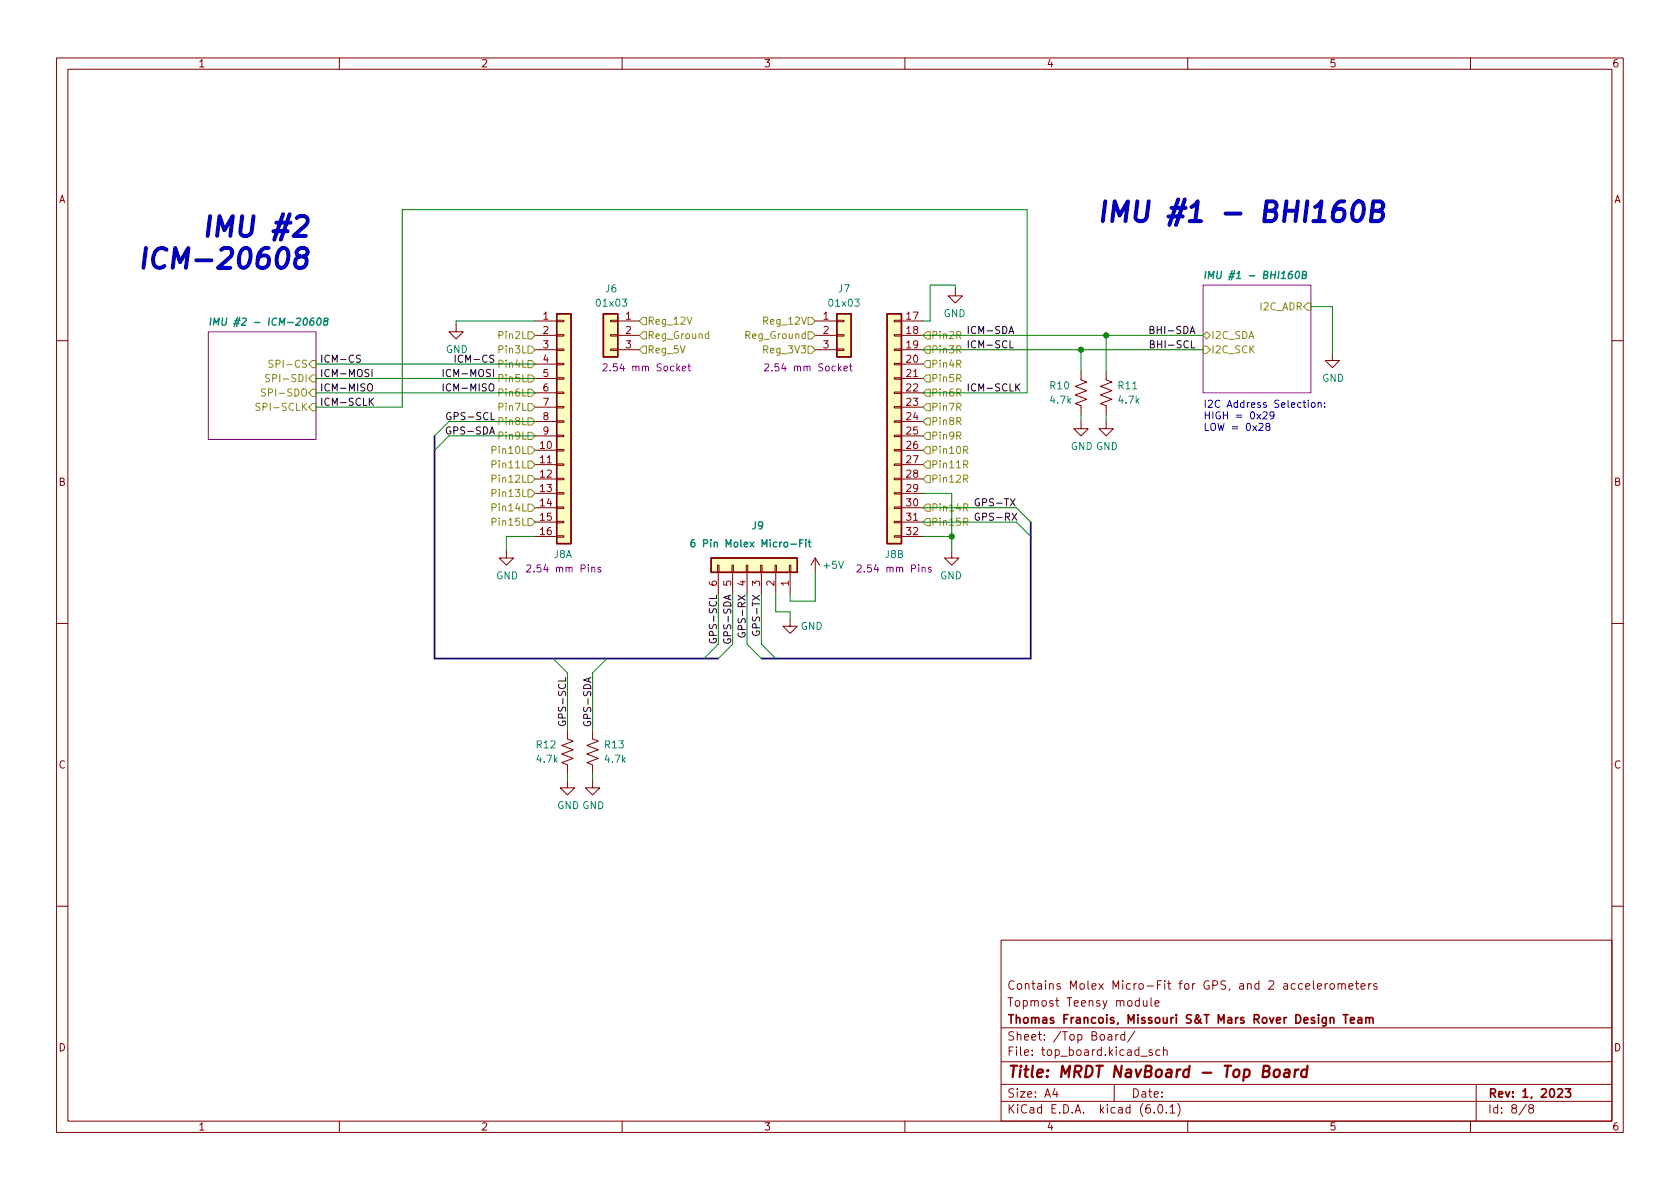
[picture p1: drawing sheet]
<svg xmlns="http://www.w3.org/2000/svg" width="297mm" height="210mm" viewBox="0 0 297 210" stroke-linecap="round" stroke-linejoin="round" font-family="sans-serif">
<g fill="none" stroke="#840000" stroke-width=".18">
<path d="M10 10.2h277v190.1h-277zM12 12.2h273v186.1h-273zM60 10.2v2M110 10.2v2M160 10.2v2M210 10.2v2M260 10.2v2M80.6 57.4v1.3h1.3l-1.3 1.2-1.2-1.2h1.2M94.6 56.8h3.8M94.6 59.3h3.8M98.4 59.2h1.3v.2h-1.3zM98.4 56.6h1.3v.3h-1.3z"/>
<path d="M107.9 59.2h1.3v.2h-1.3zM107.9 56.6h1.3v.3h-1.3zM109.2 56.8h3.8M109.2 59.3h3.8M144.1 56.8h3.9M144.1 59.3h3.9M148 59.2h1.2v.2h-1.2zM148 56.6h1.2v.3h-1.2zM158.1 59.2h1.3v.2h-1.3zM158.1 56.6h1.3v.3h-1.3zM159.4 56.8h3.8M159.4 59.3h3.8"/>
<path d="M168.9 51v1.3h-1.3l1.3 1.3 1.3-1.3h-1.3M10 60.2h2M94.6 61.8h3.8M94.6 64.4h3.8M94.6 66.9h3.8M94.6 69.5h3.8M94.6 72h3.8M94.6 74.5h3.8M94.6 77.1h3.8M94.6 79.6h3.8M98.4 79.5h1.3v.3h-1.3zM98.4 77h1.3v.2h-1.3z"/>
<path d="M98.4 74.4h1.3v.3h-1.3zM98.4 71.9h1.3v.2h-1.3zM98.4 69.3h1.3v.3h-1.3zM98.4 66.8h1.3v.3h-1.3zM98.4 64.3h1.3v.2h-1.3zM98.4 61.7h1.3v.3h-1.3zM107.9 61.7h1.3v.3h-1.3zM109.2 61.8h3.8M144.1 61.8h3.9M148 61.7h1.2v.3h-1.2zM158.1 79.5h1.3v.3h-1.3zM158.1 77h1.3v.2h-1.3z"/>
<path d="M158.1 74.4h1.3v.3h-1.3zM158.1 71.9h1.3v.2h-1.3zM158.1 69.3h1.3v.3h-1.3zM158.1 66.8h1.3v.3h-1.3zM158.1 64.3h1.3v.2h-1.3zM158.1 61.7h1.3v.3h-1.3zM159.4 61.8h3.8M159.4 64.4h3.8M159.4 66.9h3.8M159.4 69.5h3.8M159.4 72h3.8M159.4 74.5h3.8"/>
<path d="M159.4 77.1h3.8M159.4 79.6h3.8M191.1 65.7v1.5l1.1 .4-2.1 .7 2.1 .8-2.1 .7 2.1 .8-2.1 .8 1 .3v1.6M191.1 74.5v1.3h1.3l-1.3 1.3-1.2-1.3h1.2M195.6 65.7v1.5l1 .4-2 .7 2 .8-2 .7 2 .8-2 .8 1 .3v1.6M195.6 74.5v1.3h1.2l-1.2 1.3-1.3-1.3h1.3M235.6 62.5v1.2h1.3l-1.3 1.3-1.3-1.3h1.3M285 60.2h2M89.5 97.4v1.3h1.3l-1.3 1.2-1.2-1.2h1.2M94.6 82.2h3.8M94.6 84.7h3.8M94.6 87.2h3.8"/>
<path d="M94.6 89.8h3.8M94.6 92.3h3.8M94.6 94.9h3.8M98.4 94.7h1.3v.3h-1.3zM98.4 92.2h1.3v.3h-1.3zM98.4 89.7h1.3v.2h-1.3zM98.4 87.1h1.3v.3h-1.3zM98.4 84.6h1.3v.2h-1.3zM98.4 82h1.3v.3h-1.3zM126.9 99.9h.2v1.3h-.2zM129.4 99.9h.3v1.3h-.3zM132 99.9h.2v1.3h-.2z"/>
<path d="M134.5 99.9h.2v1.3h-.2zM137 99.9h.3v1.3h-.3zM139.6 99.9h.2v1.3h-.2zM144.1 98.7l-.7 1.2M144.1 98.7v2.5M144.1 98.7l.8 1.2M158.1 94.7h1.3v.3h-1.3zM158.1 92.2h1.3v.3h-1.3zM158.1 89.7h1.3v.2h-1.3zM158.1 87.1h1.3v.3h-1.3zM158.1 84.6h1.3v.2h-1.3zM158.1 82h1.3v.3h-1.3z"/>
<path d="M159.4 82.2h3.8M159.4 84.7h3.8M159.4 87.2h3.8M159.4 89.8h3.8M159.4 92.3h3.8M159.4 94.9h3.8M168.3 97.4v1.3h-1.3l1.3 1.2 1.2-1.2h-1.2M10 110.2h2M127 101.2v3.8M129.5 101.2v3.8M132.1 101.2v3.8M134.6 101.2v3.8"/>
<path d="M137.2 101.2v3.8M139.7 109.5v1.2h-1.3l1.3 1.3 1.3-1.3h-1.3M139.7 101.2v3.8M285 110.2h2M100.3 138v1.3h1.3l-1.3 1.3-1.2-1.3h1.2M100.3 129.2v1.5l1 .4-2 .7 2 .8-2 .7 2 .8-2 .8 1 .3v1.6M104.8 138v1.3h1.2l-1.2 1.3-1.3-1.3h1.3M104.8 129.2v1.5l1 .4-2 .7 2 .8-2 .7 2 .8-2 .8 1 .3v1.6M10 160.2h2M177 166.3h108v32h-108zM202.1 176.9l.1 1h.4l.2-.1M202.8 176.9v1"/>
<path d="M203.5 176.4v1.3l.2 .2M204.2 177.4l.7-.1v-.3l-.5-.1-.2 .2 .1 .8h.6M230.9 174.4l.7-.1-.1-.3-.4-.1-.2 .2v.8h.6M232.2 173.4v1.3l.2 .2M232.9 174.4l.7-.1v-.3l-.5-.1-.2 .2 .1 .8h.6M234.3 173.9v1M234.7 173.9l-.3 .1-.1 .2M235.3 174l.3-.1 .3 .3v.4l-.3 .3h-.3l-.2-.3v-.4zM236.6 174.1l.2-.2 .3 .1 .1 .9M236.6 173.9v1M237.2 174.1l.2-.2 .4 .1 .1 .9M238.5 174.4l.7-.1-.1-.3-.4-.1-.2 .2 .1 .8h.5"/>
<path d="M239.6 173.9h.6M239.9 173.4v1.3l.3 .2M240.6 174.4l.8-.1-.1-.3-.4-.1-.3 .2 .1 .8h.6M242 173.9v1M242.4 173.9l-.3 .1-.1 .2M243.4 174l-.3-.1-.2 .2v.3l.5 .1v.4h-.5M285 160.2h2M60 198.3v2M110 198.3v2M160 198.3v2M177 194.8h108M177 191.8h108"/>
<path d="M177 187.8h108M177 181.8h108M186.5 192.5l-.4 1h1M186.9 193v1M195.9 183h.6l.1 .9M196.6 183.3l-.5 .1a.29 .29 0 0 0-.2 .2 .29 .29 0 0 0 .2 .3h.5M197 191.8v3M197.3 182.9v1M197.7 182.9l-.3 .1-.1 .2M198.9 183l-.5-.1-.3 .3v.4l.2 .3h.6M198.9 182.4v1.5M200.6 182.4l-1.2 1.9"/>
<path d="M201.7 186.8h1.2M203.7 185.7l-.3-.1-.3 .2 .1 .3 .5 .1v.4h-.6M204.1 196.7v.1M204.9 195.4l.2-.1a.81 .81 0 0 1 .6 .7 .81 .81 0 0 1-.3 .8h-.2a.81 .81 0 0 1-.6-.6 .81 .81 0 0 1 .3-.8zM205.1 185.7l-.5-.1-.2 .3v.4l.1 .3h.6M205.7 185.8l.2-.2 .4 .1 .1 .9M205.7 185.1v1.5M206.2 196.7v.1M206.9 195.8l.4-.5v1.5M206.9 196.8h.8M208.2 195.1a1.72 1.72 0 0 1 0 2.3M210 198.3v2"/>
<path d="M260 198.3v2M261 191.8v6.5M269.9 195.3l-1.3 1.9M270.6 196l-.3-.3 .1-.2 .2-.2 .4 .1 .2 .2-.1 .2-.7 .2-.1 .3v.2l.3 .3h.4l.2-.3-.1-.4-.2-.1"/>
</g>
<path d="M237.5 179.4h.8M237.9 179.4v1.5M241.5 179.9v1M238.8 180.4l.7-.1-.1-.3-.4-.1-.2 .2v.8h.6M240.1 180h.6l.1 .9M240.8 180.3l-.5 .1a.29 .29 0 0 0-.3 .2 .29 .29 0 0 0 .3 .3h.5M241.5 180.1l.2-.2 .4 .1v.9M242.1 180.1l.2-.2 .4 .1 .1 .9M275.4 192.7l.6-.2 .2 .2 .1 .3-1 1h1M276.8 192.5h.9l-.5 .6 .4 .1v.7l-.2 .1h-.4l-.2-.1" fill="none" stroke="#840000" stroke-width=".3"/>
<path d="M225.4 189.3a.52 .52 0 0 1 .5-.2 .52 .52 0 0 1 .4 .4l-.1 .6a.55 .55 0 0 1-.5 .4 .55 .55 0 0 1-.5-.4zM227.2 189.2l.2-.1 .6 .1-.1 1.3M228 189.6l-.7 .1a.4 .4 0 0 0-.3 .3 .4 .4 0 0 0 .2 .5l.7-.1M229 189.1l-.2 1.4M229.6 189.1l-.4 .1-.2 .3M231.1 189.2a.66 .66 0 0 0-1 .3l-.1 .6 .2 .3 .2 .1 .6-.1M231.2 188.5l-.3 2" fill="none" stroke="#840000" stroke-width=".4"/>
<g fill="#fff" stroke="#fff" stroke-width=".18">
<path d="M212.7 50.4h19.1v19.1h-19.1z"/>
<path d="M36.8 58.7h19.1v19h-19.1z"/>
</g>
<g fill="none" stroke="#840084" stroke-width=".18">
<path d="M36.8 58.7h19.1v19h-19.1zM212.7 50.4h19.1v19.1h-19.1zM106.6 64.4l.5-.1 .2 .4-.7 .9h.7M120.6 65.2l.7-.2-.1-.2-.4-.1-.2 .2 .1 .6h.5M121.6 64.7h.5M121.8 64.3v1.1l.3 .2M135.2 64.4l.5-.1 .2 .4-.8 .9h.8M149.2 65.2l.6-.2v-.2l-.4-.1-.2 .2 .1 .6h.5M150.2 64.7h.5M150.4 64.3v1.1l.3 .2M93.1 100l.5-.1 .3 .3-.8 1h.8M106.2 100.4l-.3-.1-.2 .2 .1 .2 .4 .1v.3h-.5"/>
<path d="M151.6 100l.4-.1 .3 .3-.8 1h.8M164.6 100.4l-.3-.1-.2 .2 .1 .2 .4 .1v.3h-.5"/>
</g>
<g fill="none" stroke="#848400" stroke-width=".18">
<path d="M93.3 58.7h.7l.6 .6-.6 .6h-.7zM113.7 56.1h.6v1.3h-.6l-.7-.6zM113.7 58.7h.6v1.2h-.6l-.7-.6zM125.3 59.1l-.4-.1-.2 .3 .1 .5h.5M125.3 58.6v1.3M142.9 56.1h.6l.6 .7-.6 .6h-.6zM142.9 58.7h.6l.6 .6-.6 .6h-.6zM163.2 59.3l.6-.6h.7v1.2h-.7zM212.7 59.3l.7-.6 .6 .6-.6 .6zM231.1 53.6h.7v1.3h-.7l-.6-.7zM46 71.4l-.5-.1-.2 .1v.4l.5 .2 .2 .3-.3 .3-.5-.1M46.9 68.8h-.5l-.1 .1v.4l.5 .2 .1 .3-.2 .2h-.5"/>
<path d="M47.7 66.3l-.5-.1-.2 .1v.4l.5 .3 .2 .3-.3 .2-.5-.1M48.3 63.7h-.5l-.2 .1v.4l.5 .2 .2 .3-.3 .3-.5-.1M55.2 71.4h.7v1.2h-.7l-.6-.6zM55.2 63.7h.7v1.3h-.7l-.6-.6zM55.2 66.3h.7v1.3h-.7l-.6-.7zM55.2 68.8h.7v1.3h-.7l-.6-.6zM93.3 63.7h.7l.6 .7-.6 .6h-.7zM93.3 61.2h.7l.6 .6-.6 .7h-.7zM93.3 71.4h.7l.6 .6-.6 .6h-.7zM93.3 68.8h.7l.6 .7-.6 .6h-.7zM93.3 73.9h.7l.6 .6-.6 .7h-.7zM93.3 66.3h.7l.6 .6-.6 .7h-.7z"/>
<path d="M93.3 79h.7l.6 .6-.6 .7h-.7zM93.3 76.4h.7l.6 .7-.6 .6h-.7zM113.7 61.2h.6v1.3h-.6l-.7-.7zM142.9 61.2h.6l.6 .6-.6 .7h-.6zM163.2 61.8l.6-.6h.7v1.3h-.7zM163.2 64.4l.6-.7h.7v1.3h-.7zM163.2 77.1l.6-.7h.7v1.3h-.7zM163.2 74.5l.6-.6h.7v1.3h-.7zM163.2 79.6l.6-.6h.7v1.3h-.7zM163.2 72l.6-.6h.7v1.2h-.7zM163.8 66.3h.7v1.3h-.7l-.6-.7zM163.8 68.8h.7v1.3h-.7l-.6-.6z"/>
<path d="M170.4 79.6l.6-.1 .1-.1v-.4l-.7-.1v1.3M170.7 79.6l.4 .6M212.7 61.2h.7l.6 .6-.6 .7h-.7zM93.3 81.5h.7l.6 .7-.6 .6h-.7zM93.3 91.7h.7l.6 .6-.6 .7h-.7zM93.3 86.6h.7l.6 .6-.6 .7h-.7zM93.3 89.1h.7l.6 .7-.6 .6h-.7zM93.3 84.1h.7l.6 .6-.6 .6h-.7zM163.2 89.8l.6-.7h.7v1.3h-.7zM163.2 84.7l.6-.6h.7v1.2h-.7zM163.2 82.2l.6-.7h.7v1.3h-.7zM163.8 91.7h.7v1.3h-.7l-.6-.7z"/>
<path d="M170.4 89.8l.6-.1 .1-.2v-.3l-.7-.1v1.3M170.4 92.3l.6-.1 .1-.1v-.4l-.7-.1v1.3M170.4 84.7l.6-.1 .1-.2v-.3l-.7-.1v1.3M170.4 82.1h.6l.1-.2v-.3l-.7-.1v1.2M170.7 89.8l.4 .6M170.7 92.3l.4 .6M170.7 84.7l.4 .6M170.7 82.1l.4 .6"/>
</g>
<path d="M37.3 56.2l-.2 1.3M37.7 57.5l.2-1.3 .3 .9 .5-.9-.1 1.3M56.2 56.4l.3-.2a.75 .75 0 0 1-.3 1.3l-.1-.1-.1-.4zM57.5 56.8l-.2-.3 .3-.3 .4 .2-.1 .3a.49 .49 0 0 0-.6 .2 .49 .49 0 0 0 0 .5 .42 .42 0 0 0 .5 0 .42 .42 0 0 0 0-.6h-.1M213.2 48l-.2 1.3M213.6 49.3l.2-1.3 .3 .9 .5-.9-.1 1.3M230.3 48.6l.5-.1 .2-.2v-.2l-.6-.1-.2 1.3 .7-.2 .1-.3-.3-.2M122.8 95.4l-.4 .1a.85 .85 0 0 0 0 1.2l.4-.1 .1-.4-.3-.3-.3 .1-.1 .2M142.5 95.4v.2M142.5 95.9v.8M142.9 95.9h.5M143.1 95.4v1.1l.3 .2" fill="none" stroke="#008484" stroke-width=".25"/>
<g fill="#ffffc2" stroke="#ffffc2" stroke-width=".18">
<path d="M125.7 98.7h15.3v2.5h-15.3z"/>
<path d="M156.8 55.5h2.6v40.6h-2.6z"/>
<path d="M98.4 55.5h2.6v40.6h-2.6z"/>
<path d="M106.7 55.5h2.5v7.6h-2.5z"/>
<path d="M148 55.5h2.5v7.6h-2.5z"/>
</g>
<path d="M98.4 55.5h2.6v40.6h-2.6zM106.7 55.5h2.5v7.6h-2.5zM148 55.5h2.5v7.6h-2.5zM156.8 55.5h2.6v40.6h-2.6zM125.7 98.7h15.3v2.5h-15.3z" fill="none" stroke="#840000" stroke-width=".25"/>
<g fill="none" stroke="#000" stroke-width=".18">
<path d="M178.4 59l.4-1.3 .4 1.3M178.5 58.6h.6M203.3 58.3h.6l.1-.2-.1-.3-.6-.1v1.3h.5l.2-.1 .1-.3-.3-.3M63.7 62.9l-.5-.1-.1 .1v.4l.5 .2 .1 .3-.2 .3-.5-.1M65.2 67.9h.1a.43 .43 0 0 1 .5 .4v.4a.42 .42 0 0 1-.4 .5 .42 .42 0 0 1-.4-.5v-.4zM65.5 71l.5 .7M65.8 65.3v1.3M66 70.4l-.7 .7M78.4 65.3v1.3M78.4 67.9v1.2M79.6 75.6a.59 .59 0 0 0-.7 .5 .59 .59 0 0 0 .7 .6l.1-.5h-.3M79.7 73a.59 .59 0 0 0-.7 .6 .59 .59 0 0 0 .7 .6l.1-.5h-.3"/>
<path d="M80.5 62.8v1.3M178.6 60.3v1.2h.6M179.8 68.4l.5 .7M180.3 67.9l-.7 .7M203.4 60.9l.5-.1 .2-.2-.1-.2-.6-.1v1.2h.5l.2-.1v-.3l-.3-.2M178.6 88.2l.9 1.3M178.9 90.7l.9 1.3M179.5 88.2l-.9 1.3M179.8 90.7l-.9 1.3M125.5 113a.59 .59 0 0 0 .5 .7 .59 .59 0 0 0 .6-.7l-.5-.1v.2M128 113a.59 .59 0 0 0 .6 .8 .59 .59 0 0 0 .6-.8h-.5v.2M130.5 111.9a.59 .59 0 0 0 .6 .8 .59 .59 0 0 0 .6-.8h-.5v.2"/>
<path d="M133.1 111.6a.59 .59 0 0 0 .6 .8 .59 .59 0 0 0 .5-.8h-.4v.2M98.8 127.6a.59 .59 0 0 0 .6 .7 .59 .59 0 0 0 .5-.7l-.4-.1v.2M103.2 127.6a.59 .59 0 0 0 .6 .8 .59 .59 0 0 0 .6-.8h-.5v.2"/>
</g>
<path d="M222.6 75l.5-.1 .2 .3-.8 .9h.8M223.3 72.9l.5-.1 .2 .4-.7 .9h.7M224 75.4l-.2-.2 .1-.2 .1-.1h.4l.1 .2v.2l-.6 .2-.1 .1v.3l.2 .2h.3l.2-.2v-.4l-.2-.1M225.3 73.4l-.3 .2h-.2l-.3-.2 .2-.5 .3-.1 .2 .1a.84 .84 0 0 1-.3 1.2h-.2M231.3 70.8v.1M231.3 71.2v.8M232 71.3l.3-.1 .2 .2v.4l-.2 .2h-.3l-.1-.2zM233.1 71.3l.1-.1 .3 .1 .1 .7M233.1 71.2v.8M234.2 71.9v.1M234.2 71.3v.1" fill="none" stroke="#0000c2" stroke-width=".18"/>
<path d="M37.2 38.2l-.5 3.5M237.7 35.6a1.59 1.59 0 0 0-1.9 1.5l-.2 1.3 .3 .5a1.15 1.15 0 0 0 1.7-.5l.1-.8-.2-.5a1.15 1.15 0 0 0-1.8 .5M239.6 35.9a.8 .8 0 0 1 .9-.3 .8 .8 0 0 1 .6 .7 2.29 2.29 0 0 1-1 2.8 .77 .77 0 0 1-1-.7 3.2 3.2 0 0 1 .5-2.5zM242.6 37.3h1.2a.86 .86 0 0 0 .8-.8 .86 .86 0 0 0-.6-.9h-1.2l-.4 3.5h1.3a.94 .94 0 0 0 .8-.9 .94 .94 0 0 0-.7-.9M25.8 43.9l-.4 3.5M29.4 44.2a1.28 1.28 0 0 0-2 .5 2.16 2.16 0 0 0 .2 2.5 1.28 1.28 0 0 0 1.5-.2M38.4 41.7l.4-3.5 .9 2.5 1.5-2.5-.5 3.5" fill="none" stroke="#0000c2" stroke-width=".7"/>
<path d="M76.8 77.1v39.4h50.2M182.2 92.3v24.2h-47.6" fill="none" stroke="#000084" stroke-width=".3"/>
<g fill="none" stroke="#008400" stroke-width=".18">
<path d="M94.6 56.8h-14v.6M163.2 59.3h49.5M168.9 51v-.6h-4.4v6.4h-1.3M195.6 59.3v6.4M231.8 54.2h3.8v8.3M55.9 69.5h38.7M55.9 64.4h38.7M55.9 66.9h38.7M94.6 77.1h-15.2l-2.6 2.5M94.6 74.5h-15.2l-2.6 2.6M163.2 69.5h18.4v-32.4h-110.5v34.9h-15.2M163.2 61.8h49.5"/>
<path d="M191.1 61.8v3.9M191.1 73.3v1.2M195.6 73.3v1.2M94.6 94.9h-5.1v2.5M163.2 94.9h5.1M163.2 87.2h5.1v10.2M163.2 89.8h16.5l2.5 2.5M163.2 92.3h16.5l2.5 2.6M97.8 116.5l2.5 2.5v10.2M107.3 116.5l-2.5 2.5v10.2M127 105v8.9l-2.5 2.6M129.5 105v8.9l-2.5 2.6"/>
<path d="M132.1 105v8.9l2.5 2.6M134.6 105v8.9l2.6 2.6M137.2 105v3.2h2.5v1.3M144.1 101.2v5.1h-4.4v-1.3M100.3 136.8v1.2M104.8 136.8v1.2"/>
</g>
<g fill="#008400" stroke="#008400" stroke-width=".18">
<circle cx="191.1" cy="61.8" r=".46"/>
<circle cx="168.3" cy="94.9" r=".46"/>
<circle cx="195.6" cy="59.3" r=".46"/>
</g>
<g font-size="4.9" fill="#0000c2">
<text x="40.1" y="41.9">IMU #2</text>
<text x="193.7" y="39.3">IMU #1 - BHI160B</text>
<text x="31.7" y="47.5">ICM-20608</text>
</g>
<text font-size="2.8" fill="#840000" x="178" y="190.6">Title: MRDT NavBoard - Top Board</text>
<g font-size="2.1" fill="#840000">
<text x="178" y="178">Topmost Teensy module</text>
<text x="178" y="175">Contains Molex Micro-Fit for GPS, and 2 accelerometers</text>
<text x="178" y="184">Sheet: /Top Board/</text>
<text x="178" y="181">Thomas Francois, Missouri S&amp;T Mars Rover Design Team</text>
<text x="178" y="186.7">File: top_board.kicad_sch</text>
<text x="178" y="196.9">KiCad E.D.A. kicad (6.0.1)</text>
<text x="178" y="194.1">Size: A4</text>
<text x="200" y="194.1">Date:</text>
<text x="263" y="194.1">Rev: 1, 2023</text>
<text x="263" y="196.9">Id: 8/8</text>
</g>
<g font-size="1.8" fill="#840000">
<text x="35" y="11.9">1</text>
<text x="85" y="11.9">2</text>
<text x="135" y="11.9">3</text>
<text x="185" y="11.9">4</text>
<text x="235" y="11.9">5</text>
<text x="285" y="11.9">6</text>
<text x="10.3" y="35.9">A</text>
<text x="285.3" y="35.9">A</text>
<text x="96" y="56.5">1</text>
<text x="96" y="59">2</text>
<text x="110.6" y="56.5">1</text>
<text x="110.6" y="59">2</text>
<text x="145.6" y="56.5">1</text>
<text x="145.6" y="59">2</text>
<text x="160.3" y="56.5">17</text>
<text x="160.3" y="59">18</text>
<text x="96" y="61.6">3</text>
<text x="96" y="64.1">4</text>
<text x="110.6" y="61.6">3</text>
<text x="145.6" y="61.6">3</text>
<text x="160.3" y="61.6">19</text>
<text x="160.3" y="64.1">20</text>
<text x="96" y="66.7">5</text>
<text x="96" y="69.2">6</text>
<text x="96" y="71.7">7</text>
<text x="160.3" y="66.7">21</text>
<text x="160.3" y="69.2">22</text>
<text x="160.3" y="71.7">23</text>
<text x="96" y="74.3">8</text>
<text x="96" y="76.8">9</text>
<text x="160.3" y="74.3">24</text>
<text x="160.3" y="76.8">25</text>
<text x="95.5" y="79.4">10</text>
<text x="95.5" y="81.9">11</text>
<text x="160.3" y="79.4">26</text>
<text x="160.3" y="81.9">27</text>
<text x="10.3" y="85.9">B</text>
<text x="95.5" y="84.4">12</text>
<text x="95.5" y="87">13</text>
<text x="95.5" y="89.5">14</text>
<text x="160.3" y="84.4">28</text>
<text x="160.3" y="87">29</text>
<text x="160.3" y="89.5">30</text>
<text x="285.3" y="85.9">B</text>
<text x="95.5" y="92.1">15</text>
<text x="95.5" y="94.6">16</text>
<text x="160.3" y="92.1">31</text>
<text x="160.3" y="94.6">32</text>
<text x="126.7" y="103.6" transform="rotate(-90 126.7 103.6)">6</text>
<text x="129.3" y="103.6" transform="rotate(-90 129.3 103.6)">5</text>
<text x="131.8" y="103.6" transform="rotate(-90 131.8 103.6)">4</text>
<text x="134.4" y="103.6" transform="rotate(-90 134.4 103.6)">3</text>
<text x="136.9" y="103.6" transform="rotate(-90 136.9 103.6)">2</text>
<text x="139.4" y="103.6" transform="rotate(-90 139.4 103.6)">1</text>
<text x="10.3" y="135.9">C</text>
<text x="285.3" y="135.9">C</text>
<text x="10.3" y="185.9">D</text>
<text x="285.3" y="185.9">D</text>
<text x="35" y="199.9">1</text>
<text x="85" y="199.9">2</text>
<text x="135" y="199.9">3</text>
<text x="185" y="199.9">4</text>
<text x="235" y="199.9">5</text>
<text x="285" y="199.9">6</text>
</g>
<g font-size="1.8" fill="#008484">
<text x="107.1" y="51.7">J6</text>
<text x="148.2" y="51.7">J7</text>
<text x="214.8" y="49.3">IMU #1 - BHI160B</text>
<text x="39.6" y="57.6">IMU #2 - ICM-20608</text>
<text x="105.7" y="54.2">01x03</text>
<text x="146.8" y="54.2">01x03</text>
<text x="166.8" y="56.1">GND</text>
<text x="78.8" y="62.4">GND</text>
<text x="185.7" y="68.8">R10</text>
<text x="185.8" y="71.4">4.7k</text>
<text x="197.8" y="68.8">R11</text>
<text x="197.9" y="71.4">4.7k</text>
<text x="233.7" y="67.5">GND</text>
<text x="189.3" y="79.6">GND GND</text>
<text x="133" y="93.6">J9</text>
<text x="97.9" y="98.7">J8A</text>
<text x="123.9" y="96.8">6 Pin Molex Micro-Fit</text>
<text x="145.7" y="100.6">+5V</text>
<text x="156.5" y="98.7">J8B</text>
<text x="87.7" y="102.4">GND</text>
<text x="166.2" y="102.4">GND</text>
<text x="141.5" y="111.4">GND</text>
<text x="94.9" y="132.3">R12</text>
<text x="95" y="134.9">4.7k</text>
<text x="107" y="132.3">R13</text>
<text x="107.1" y="134.9">4.7k</text>
<text x="98.5" y="143.1">GND GND</text>
</g>
<g font-size="1.8" fill="#848400">
<text x="88.4" y="59.9">Pin2L</text>
<text x="114.4" y="57.4">Reg_12V</text>
<text x="114.4" y="59.9">Reg_Ground</text>
<text x="132.1" y="59.9">Reg_Ground</text>
<text x="135.3" y="57.4">Reg_12V</text>
<text x="164.6" y="59.9">Pin2R</text>
<text x="214.1" y="59.9">I2C_SDA</text>
<text x="222.8" y="54.9">I2C_ADR</text>
<text x="48.6" y="65">SPI-CS</text>
<text x="88.4" y="65">Pin4L</text>
<text x="88.4" y="62.5">Pin3L</text>
<text x="114.4" y="62.5">Reg_5V</text>
<text x="135.3" y="62.5">Reg_3V3</text>
<text x="164.6" y="62.5">Pin3R</text>
<text x="164.6" y="65">Pin4R</text>
<text x="214.1" y="62.5">I2C_SCK</text>
<text x="47.2" y="70.1">SPI-SDO</text>
<text x="48.1" y="67.6">SPI-SDI</text>
<text x="88.4" y="70.1">Pin6L</text>
<text x="88.4" y="67.6">Pin5L</text>
<text x="164.6" y="67.6">Pin5R</text>
<text x="164.6" y="70.1">Pin6R</text>
<text x="46.3" y="72.6">SPI-SCLK</text>
<text x="88.4" y="72.6">Pin7L</text>
<text x="88.4" y="75.2">Pin8L</text>
<text x="88.4" y="77.7">Pin9L</text>
<text x="164.6" y="77.7">Pin9R</text>
<text x="164.6" y="75.2">Pin8R</text>
<text x="164.6" y="72.6">Pin7R</text>
<text x="87.4" y="82.8">Pin11L</text>
<text x="87.4" y="80.3">Pin10L</text>
<text x="164.6" y="82.8">Pin11R</text>
<text x="164.6" y="80.3">Pin10R</text>
<text x="87.4" y="87.9">Pin13L</text>
<text x="87.4" y="85.3">Pin12L</text>
<text x="164.6" y="85.3">Pin12R</text>
<text x="87.4" y="93">Pin15L</text>
<text x="87.4" y="90.4">Pin14L</text>
<text x="164.6" y="90.4">Pin14R</text>
<text x="164.6" y="93">Pin15R</text>
</g>
<g font-size="1.8">
<text x="170.8" y="59">ICM-SDA</text>
<text x="204.1" y="59">BHI-SDA</text>
<text x="56.5" y="64.1">ICM-CS</text>
<text x="81.3" y="64.1">ICM-CS</text>
<text x="170.8" y="61.6">ICM-SCL</text>
<text x="204.3" y="61.6">BHI-SCL</text>
<text x="56.5" y="71.7">ICM-SCLK</text>
<text x="56.5" y="66.7">ICM-MOSI</text>
<text x="56.5" y="69.2">ICM-MISO</text>
<text x="79.3" y="69.2">ICM-MISO</text>
<text x="79.3" y="66.7">ICM-MOSI</text>
<text x="170.8" y="69.2">ICM-SCLK</text>
<text x="79.6" y="76.8">GPS-SDA</text>
<text x="79.8" y="74.3">GPS-SCL</text>
<text x="172.1" y="89.5">GPS-TX</text>
<text x="172.1" y="92.1">GPS-RX</text>
<text x="126.7" y="112.9" transform="rotate(-90 126.7 112.9)">GPS-SCL</text>
<text x="129.3" y="113.1" transform="rotate(-90 129.3 113.1)">GPS-SDA</text>
<text x="131.8" y="111.8" transform="rotate(-90 131.8 111.8)">GPS-RX</text>
<text x="134.4" y="111.6" transform="rotate(-90 134.4 111.6)">GPS-TX</text>
<text x="100.1" y="127.5" transform="rotate(-90 100.1 127.5)">GPS-SCL</text>
<text x="104.5" y="127.7" transform="rotate(-90 104.5 127.7)">GPS-SDA</text>
</g>
<g font-size="1.8" fill="#840084">
<text x="107.6" y="65.7">2.54 mm Socket</text>
<text x="136.2" y="65.7">2.54 mm Socket</text>
<text x="94" y="101.2">2.54 mm Pins</text>
<text x="152.5" y="101.2">2.54 mm Pins</text>
</g>
<g font-size="1.8" fill="#0000c2">
<text x="212.7" y="72.1">I2C Address Selection:</text>
<text x="212.7" y="74.1">HIGH = 0x29</text>
<text x="212.7" y="76.2">LOW = 0x28</text>
</g>
</svg>
